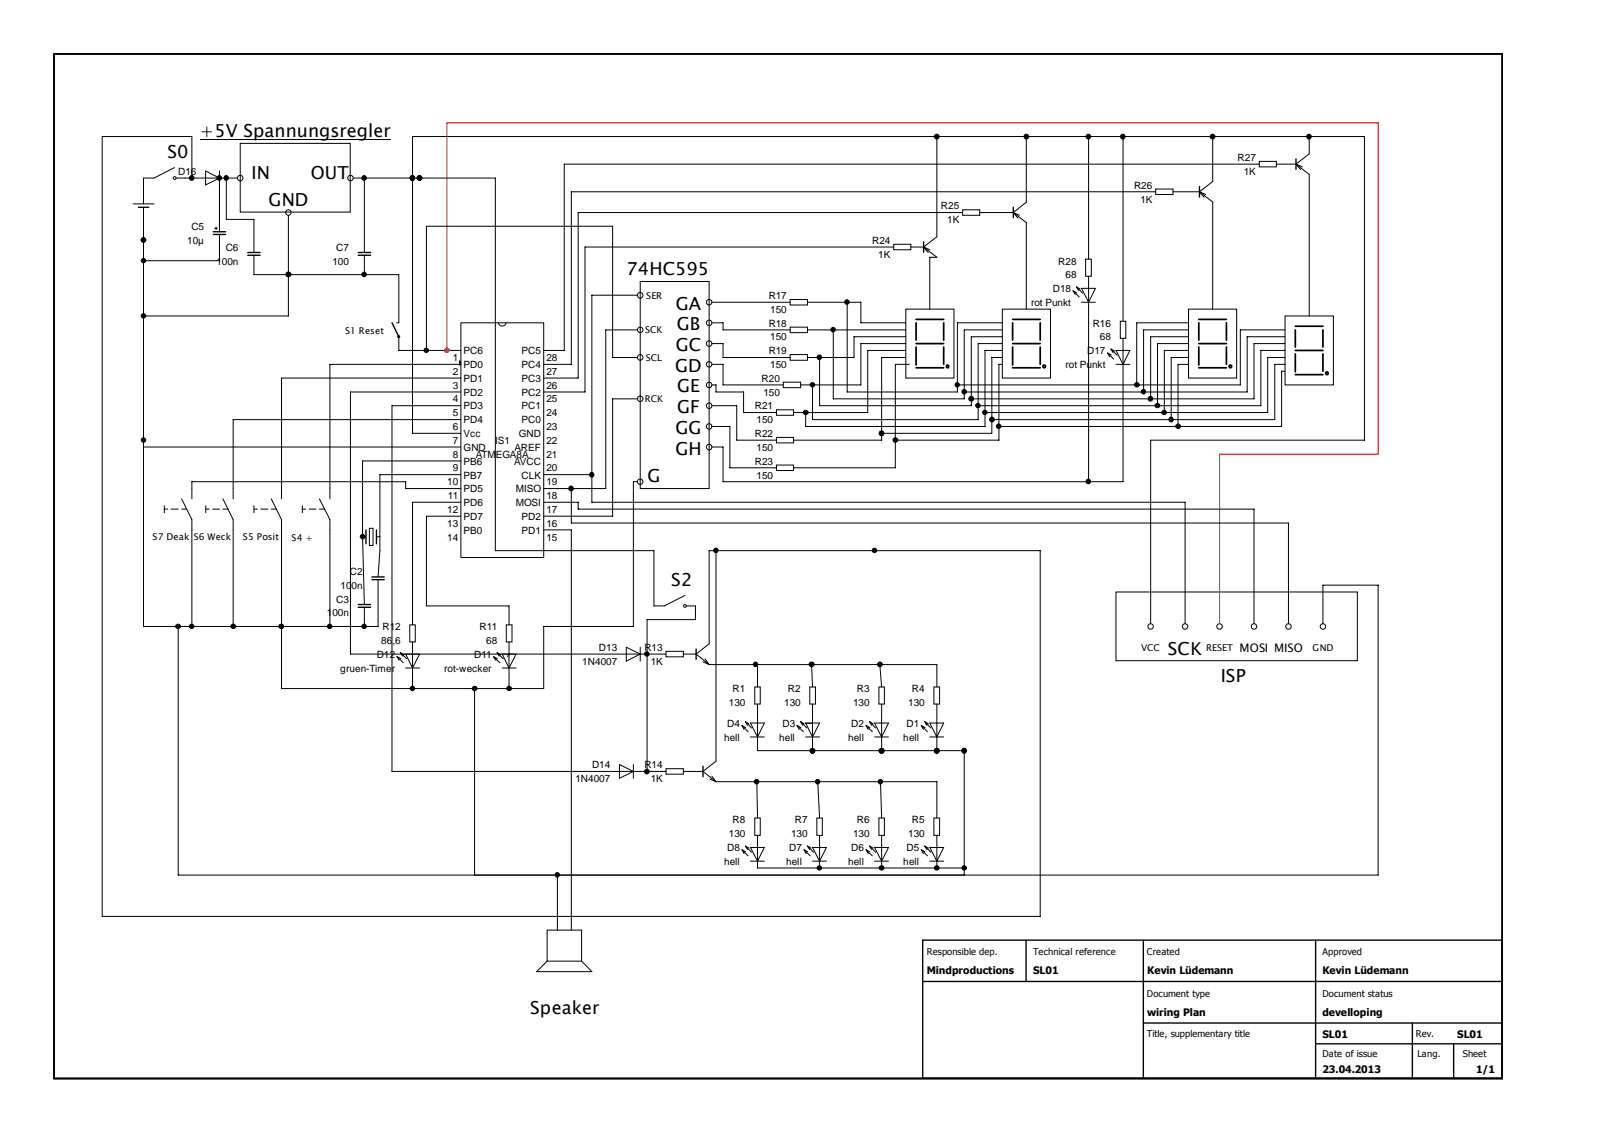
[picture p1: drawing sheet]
<svg xmlns="http://www.w3.org/2000/svg" width="297mm" height="210mm" viewBox="0 0 297 210" stroke-linecap="round" stroke-linejoin="round" font-family="sans-serif">
<g fill="none" stroke="#000" stroke-width=".19">
<path d="M24.7 37.8h3.9M37.1 25.8h35.4M38.1 33h2.6M38.1 31.7l2.6 1.3-2.6 1.3zM40.7 31.7v2.6M44.6 26.6h20.4v12.7h-20.4zM76.5 33v-7.7h176.6v56.3h-39.6v34.1M173.8 25.3v18.6l-2.4 1.9M178.6 38.9h3.2v1h-3.2zM178.6 39.4h-71.3v30.7h-6.4M181.8 39.4h6.2M188 39.4l2.5 1.9"/>
<path d="M188 39.4l.8 1M188 39.4l1.1 .5M190.4 25.3v12.2M190.5 37.5l-2.5 1.9M208.4 25.3v34.3M214.4 35.1h3.2v1h-3.2zM214.4 35.6h-108.4v32h-5.1M217.6 35.6h4.9M222.5 35.6l2.5 1.9v19.8M222.5 35.6l.9 1M222.5 35.6l1.2 .5M225 25.3v8.4l-2.5 1.9"/>
<path d="M233.6 29.9h3.2v1h-3.2zM233.6 30.4h-128.9v34.6h-3.8M236.8 30.4h3.6M240.4 30.4l2.5 1.9v26.3M240.4 30.4l.9 1.1M240.4 30.4l1.2 .5M242.9 25.3v3.2l-2.5 1.9M26.6 44.5v71.7h43.5v-8.7M39.8 42.3h.5M40.1 42.1v.5M73.6 59.9h.4M85.5 59.9h15.4v43.5h-15.4z"/>
<path d="M92.5 59.9a.71 .71 0 0 0 .7 .6 .71 .71 0 0 0 .7-.6M118.3 54.7h-8.5v38.4h110.1v22.6M118.8 52.2h12.8v38.4h-12.8zM132.1 59.9h2.1v1.3h12.4M132.1 56h14.5M146.6 55.5h3.2v1.1h-3.2zM149.8 56h9.9v3.9h8.4M157.2 56v16.7h20.4v-12.8h8.4M165.8 45.3h3.2v1h-3.2zM165.8 45.8h-57.3v26.9h-7.6M168.1 57.3h8.9v12.8h-8.9zM169 45.8h2.4"/>
<path d="M171.4 45.8l2.4 1.9h-1.3v9.6M171.4 45.8l.8 1M171.4 45.8l1.1 .5M186 57.3h8.9v12.8h-8.9zM190.4 41.3v16M207.9 59.6h1v3.1h-1zM220.5 57.3h8.9v12.8h-8.9zM220.5 59.9h-9.6v11.5M238.4 58.6h9v12.8h-9zM73.8 62.3h.3v.3h-.3zM74 62.4v2.6h11.5M85.3 67.7v-.8l.2 .7h-24.3v24.9"/>
<path d="M85.5 70.1h-33.3v22.4M85.5 77.8h-42.2v14.7M118.3 61.2h-5.9v29.4h-11.5M118.3 74h-4.6v21.7h-12.8M132.1 67.6h2.1v3.8h11.1M132.1 71.4h.7v1.3h5.2v3.8h6.1M132.1 63.7h2.1v2.6h12.4M132.1 75.2h4.6v6.4h7.4M132.1 79.1h3.3v7.6h8.7M144.1 76h3.1v1h-3.1zM145.3 70.9h3.2v1h-3.2zM146.6 60.7h3.2v1h-3.2z"/>
<path d="M146.6 65.7h3.2v1.1h-3.2zM149.8 61.2h18.3M154.6 61.2v12.8h24.3v-12.8h7.1M168.1 65h-7.1v11.5h-13.8M168.1 66.3h-4.5v15.3h-16.4M168.1 63.7h-8.4v7.7h-11.2M168.1 62.4h-9.6v3.9h-8.7M168.7 67.6h-2.6v19.1h-18.9M186 65h-3.3v14.1h-33.2v-2.6M186 67.6h-.7v14h-19.2M186 63.7h-4.5v14.1h-30.8v-6.4M186 62.4h-5.8v12.8h-28.1v-8.9"/>
<path d="M186 66.3h-2v14h-20.4M205.5 65.4l1.1 1.2M205.5 65.4l.4 .8M205.5 65.4l.7 .4M206.1 64.7l1.2 1.2M206.1 64.7l.7 .4M206.1 64.7l.4 .7M207 65h2.6l-1.2 2.6zM207 67.6h2.6M208.4 62.7v26.6h-74.2v-6.4h-2.1M220.5 65h-4.5v11.5M220.5 67.6h-1.9v11.5"/>
<path d="M220.5 61.2h-8.3v11.5M220.5 66.3h-3.2v11.5M220.5 62.4h-7v11.6M220.5 63.7h-5.7v11.5M238.4 65h-4.5v10.2h-52.4M238.4 67.6h-1.9v10.2h-52.5M238.4 61.2h-8.3v10.2h-52.5M238.4 66.3h-3.2v10.2h-52.5M238.4 62.4h-7v10.3h-52.5M238.4 63.7h-5.7v10.3h-52.5M238.4 68.8h-.6v10.3h-52.5M26.6 82.9h58.9"/>
<path d="M30.5 94.4h.6M30.5 93.8v1.3M31.7 94.4h1.4M33.7 94.4h.9M33.7 92.5l1.9 3.9v19.8M38.2 94.4h.6M38.2 93.8v1.3M39.5 94.4h1.2M41.4 94.4h.9M41.4 92.5l1.9 3.9v19.8M47.1 94.4h.6M47.1 93.8v1.3"/>
<path d="M48.4 94.4h1.3M50.3 94.4h1M56.1 94.4h.6M56.1 93.8v1.3M57.4 94.4h1.2M59.3 92.5l1.9 3.9v19.8M59.3 94.4h.9M67.3 99.5h.6M67.3 99.5l.3 12.6M68.5 98h.7v3.1h-.7zM69.8 99.5h.7M85.5 85.5h-18.2v14"/>
<path d="M85.5 88h-15v14.1l-.4 4.9M85.5 90.6h-10.2v-1.3h-39.7v3.2M85.5 95.7h-6.4v16.7h15.3v3.5M85.5 93.1h-9v22.8M100.9 88h8.9M118.3 89.3h-.8v26.9h-16.6v11.5h-48.7v-31.3l-1.9-3.9M144.1 81.1h3.1v1h-3.1zM144.1 86.2h3.1v1h-3.1zM67.6 112.6v3.6M76 115.9h1v3.1h-1zM76.5 119v8.7M93.9 115.9h1.1v3.1h-1.1z"/>
<path d="M94.4 119v8.7M131.6 119.4l-2.4 1.9 2.4 1.9M132.8 102.1v39l-2.4 1.9 2.4 1.9M207 109.8h44.8v12.7h-44.8zM73.7 121.8l1.1 1.1M73.7 121.8l.3 .6M73.7 121.8l.7 .3M74.3 121l1.2 1.2M74.3 121l.7 .4M74.3 121l.4 .7M75.3 121.3h2.5l-1.3 2.6zM75.3 123.9h2.5"/>
<path d="M91.6 121.8l1.1 1.1M91.6 121.8l.4 .6M91.6 121.8l.7 .3M92.2 121l1.2 1.2M92.2 121l.7 .4M92.2 121l.4 .7M93.2 121.3h2.6l-1.4 2.6zM93.2 123.9h2.6M94.4 121.3l-.3 .5M116.2 121.3h2.6M116.2 120l2.6 1.3-2.6 1.3zM118.8 120v2.6"/>
<path d="M123.6 120.8h3.2v1h-3.2zM130.4 122.7l1.2 .5M130.8 122.2l.8 1M131.6 123.2h42.2v4.2M137.7 134.5l1.1 1.2M137.7 134.5l.3 .8M137.7 134.5l.6 .4M138.3 133.8l1.1 1.2M138.3 133.8l.7 .4M138.3 133.8l.4 .7M139.2 134.1h2.6l-1.3 2.6zM139.2 136.7h2.6"/>
<path d="M140 127.4h1.1v3.2h-1.1zM140.2 123.2l.3 .4v3.8M140.5 130.6v6.1M147.9 134.5l1.2 1.2M147.9 134.5l.4 .8M147.9 134.5l.7 .4M148.5 133.8l1.2 1.2M148.5 133.8l.7 .4M148.5 133.8l.4 .7M149.5 134.1h2.6l-1.4 2.6zM149.5 136.7h2.6M149.5 134.1h1.2"/>
<path d="M150.2 127.4h1.1v3.2h-1.1zM150.6 123.2l.1 4.2M150.7 130.6v8.6M160.7 134.5l1.1 1.2M160.7 134.5l.4 .8M160.7 134.5l.7 .4M161.3 133.8l1.2 1.2M161.3 133.8l.7 .4M161.3 133.8l.4 .7M162.3 134.1h2.5l-1.2 2.6zM162.3 136.7h2.5M163.1 127.4h1v3.2h-1z"/>
<path d="M163.2 123.2l.4 4.2M163.6 130.6v8.6M170.9 134.5l1.2 1.2M170.9 134.5l.4 .8M170.9 134.5l.7 .4M171.6 133.8l1.1 1.2M171.6 133.8l.7 .4M171.6 133.8l.4 .7M172.5 134.1h2.6l-1.3 2.6zM172.5 136.7h2.6M173.3 127.4h1v3.2h-1zM173.8 130.6v8.6"/>
<path d="M178.9 139.2v21.8h-38.4v-6.1M114.9 143h2.6M114.9 141.8l2.6 1.2-2.6 1.3zM117.5 141.8v2.5M123.6 142.5h3.2v1.1h-3.2zM131.7 144.4l1.1 .5M132.1 143.9l.7 1M132.8 144.9h41v6.8M137.7 157.6l1.1 1.1M137.7 157.6l.3 .7M137.7 157.6l.6 .3M138.3 156.9l1.1 1.1"/>
<path d="M138.3 156.9l.7 .4M138.3 156.9l.4 .6M139.2 157.1h2.6l-1.3 2.6zM139.2 159.7h2.6M140 151.7h1.1v3.2h-1.1zM140.4 144.9l.1 6.8M149.2 157.6l1.1 1.1M149.2 157.6l.4 .7M149.2 157.6l.7 .3M149.8 156.9l1.2 1.1M149.8 156.9l.7 .4M149.8 156.9l.4 .6"/>
<path d="M150.7 157.1h2.6l-1.2 2.6zM150.7 159.7h2.6M151.5 151.7h1.1v3.2h-1.1zM151.7 144.9l.4 6.8M152.1 154.9v6.1M160.7 157.6l1.1 1.1M160.7 157.6l.4 .7M160.7 157.6l.7 .3M161.3 156.9l1.2 1.1M161.3 156.9l.7 .4M161.3 156.9l.4 .6M162.3 157.1h2.5l-1.2 2.6z"/>
<path d="M162.3 159.7h2.5M163.1 151.7h1v3.2h-1zM163.4 144.9l.2 6.8M163.6 154.9v6.1M170.9 157.6l1.2 1.1M170.9 157.6l.4 .7M170.9 157.6l.7 .3M171.6 156.9l1.1 1.1M171.6 156.9l.7 .4M171.6 156.9l.4 .6M172.5 157.1h2.6l-1.3 2.6zM172.5 159.7h2.6"/>
<path d="M173.3 151.7h1v3.2h-1zM173.8 154.9v6.1"/>
<circle cx="44.6" cy="33" r=".51"/>
<circle cx="53.5" cy="39.4" r=".51"/>
<circle cx="65" cy="33" r=".51"/>
<circle cx="76.5" cy="33" r=".42"/>
<circle cx="173.8" cy="25.3" r=".44"/>
<circle cx="190.4" cy="25.3" r=".44"/>
<circle cx="208.3" cy="25.3" r=".44"/>
<circle cx="225" cy="25.3" r=".44"/>
<circle cx="242.9" cy="25.3" r=".43"/>
<circle cx="26.6" cy="44.5" r=".42"/>
<circle cx="118.8" cy="54.7" r=".51"/>
<circle cx="131.6" cy="56" r=".51"/>
<circle cx="131.6" cy="59.9" r=".51"/>
<circle cx="157.1" cy="56" r=".42"/>
<circle cx="118.8" cy="61.2" r=".5"/>
<circle cx="118.8" cy="66.3" r=".52"/>
<circle cx="118.8" cy="74" r=".5"/>
<circle cx="131.6" cy="63.7" r=".51"/>
<circle cx="131.6" cy="71.4" r=".51"/>
<circle cx="131.6" cy="67.6" r=".51"/>
<circle cx="131.6" cy="79.1" r=".51"/>
<circle cx="131.6" cy="75.2" r=".51"/>
<circle cx="149.5" cy="76.5" r=".43"/>
<circle cx="150.8" cy="71.4" r=".42"/>
<circle cx="152" cy="66.2" r=".43"/>
<circle cx="154.6" cy="61.1" r=".42"/>
<circle cx="177.6" cy="71.4" r=".41"/>
<circle cx="178.9" cy="72.6" r=".43"/>
<circle cx="180.2" cy="73.9" r=".44"/>
<circle cx="181.4" cy="75.2" r=".41"/>
<circle cx="182.7" cy="76.5" r=".41"/>
<circle cx="184" cy="77.8" r=".44"/>
<circle cx="185.3" cy="79" r=".42"/>
<circle cx="210.9" cy="71.4" r=".43"/>
<circle cx="212.1" cy="72.6" r=".41"/>
<circle cx="213.4" cy="73.9" r=".44"/>
<circle cx="214.8" cy="75.2" r=".42"/>
<circle cx="216" cy="76.5" r=".41"/>
<circle cx="217.3" cy="77.8" r=".42"/>
<circle cx="218.6" cy="79" r=".43"/>
<circle cx="26.6" cy="81.6" r=".42"/>
<circle cx="67.3" cy="99.5" r=".43"/>
<circle cx="109.8" cy="88" r=".43"/>
<circle cx="118.8" cy="89.3" r=".5"/>
<circle cx="131.6" cy="82.9" r=".52"/>
<circle cx="163.5" cy="80.3" r=".45"/>
<circle cx="166.1" cy="81.6" r=".43"/>
<circle cx="35.6" cy="116.1" r=".41"/>
<circle cx="43.3" cy="116.1" r=".43"/>
<circle cx="52.2" cy="116.1" r=".41"/>
<circle cx="61.2" cy="116.1" r=".42"/>
<circle cx="67.6" cy="116.1" r=".41"/>
<circle cx="132.8" cy="102.1" r=".41"/>
<circle cx="213.5" cy="116.2" r=".51"/>
<circle cx="219.9" cy="116.2" r=".51"/>
<circle cx="226.3" cy="116.2" r=".51"/>
<circle cx="232.7" cy="116.2" r=".51"/>
<circle cx="239.1" cy="116.2" r=".51"/>
<circle cx="245.4" cy="116.2" r=".51"/>
<circle cx="76.5" cy="127.7" r=".4"/>
<circle cx="94.5" cy="127.7" r=".42"/>
<circle cx="140.2" cy="123.2" r=".42"/>
<circle cx="150.6" cy="123.2" r=".45"/>
<circle cx="150.7" cy="139.2" r=".44"/>
<circle cx="163.3" cy="123.2" r=".44"/>
<circle cx="163.6" cy="139.2" r=".44"/>
<circle cx="173.8" cy="139.2" r=".44"/>
<circle cx="178.9" cy="139.2" r=".44"/>
<circle cx="140.4" cy="144.9" r=".43"/>
<circle cx="151.7" cy="144.9" r=".42"/>
<circle cx="163.3" cy="144.9" r=".42"/>
<circle cx="152" cy="160.9" r=".42"/>
<circle cx="163.6" cy="160.9" r=".42"/>
<circle cx="173.8" cy="160.9" r=".42"/>
</g>
<g fill="none" stroke="#000" stroke-width=".26">
<path d="M25.7 38.4h1.9M188 38.4v1.9M222.5 34.6v1.9M240.4 29.5v1.9M39.6 43h2.3M39.6 43.5h2.3M46 46.8h2.3M46 47.3h2.3M66.5 46.8h2.2M66.5 47.3h2.2M72.7 59.9l1.3 2.5M171.4 44.8v2"/>
<path d="M67.9 98.3v2.5M69.8 98.3v2.5M66.5 112.6h2.2M66.5 112.1h2.2M69 107.5h2.3M69 107h2.3M129.2 120.4v1.9M130.4 142.1v1.9"/>
</g>
<g fill="#000">
<circle cx="76.5" cy="33" r=".42"/>
<circle cx="173.8" cy="25.3" r=".44"/>
<circle cx="190.4" cy="25.3" r=".44"/>
<circle cx="208.3" cy="25.3" r=".44"/>
<circle cx="225" cy="25.3" r=".44"/>
<circle cx="242.9" cy="25.3" r=".43"/>
<circle cx="26.6" cy="44.5" r=".42"/>
<circle cx="157.1" cy="56" r=".42"/>
<circle cx="149.5" cy="76.5" r=".43"/>
<circle cx="150.8" cy="71.4" r=".42"/>
<circle cx="152" cy="66.2" r=".43"/>
<circle cx="154.6" cy="61.1" r=".42"/>
<circle cx="177.6" cy="71.4" r=".41"/>
<circle cx="178.9" cy="72.6" r=".43"/>
<circle cx="180.2" cy="73.9" r=".44"/>
<circle cx="181.4" cy="75.2" r=".41"/>
<circle cx="182.7" cy="76.5" r=".41"/>
<circle cx="184" cy="77.8" r=".44"/>
<circle cx="185.3" cy="79" r=".42"/>
<circle cx="210.9" cy="71.4" r=".43"/>
<circle cx="212.1" cy="72.6" r=".41"/>
<circle cx="213.4" cy="73.9" r=".44"/>
<circle cx="214.8" cy="75.2" r=".42"/>
<circle cx="216" cy="76.5" r=".41"/>
<circle cx="217.3" cy="77.8" r=".42"/>
<circle cx="218.6" cy="79" r=".43"/>
<circle cx="26.6" cy="81.6" r=".42"/>
<circle cx="67.3" cy="99.5" r=".43"/>
<circle cx="109.8" cy="88" r=".43"/>
<circle cx="163.5" cy="80.3" r=".45"/>
<circle cx="166.1" cy="81.6" r=".43"/>
<circle cx="35.6" cy="116.1" r=".41"/>
<circle cx="43.3" cy="116.1" r=".43"/>
<circle cx="52.2" cy="116.1" r=".41"/>
<circle cx="61.2" cy="116.1" r=".42"/>
<circle cx="67.6" cy="116.1" r=".41"/>
<circle cx="132.8" cy="102.1" r=".41"/>
<circle cx="76.5" cy="127.7" r=".4"/>
<circle cx="94.5" cy="127.7" r=".42"/>
<circle cx="140.2" cy="123.2" r=".42"/>
<circle cx="150.6" cy="123.2" r=".45"/>
<circle cx="150.7" cy="139.2" r=".44"/>
<circle cx="163.3" cy="123.2" r=".44"/>
<circle cx="163.6" cy="139.2" r=".44"/>
<circle cx="173.8" cy="139.2" r=".44"/>
<circle cx="178.9" cy="139.2" r=".44"/>
<circle cx="140.4" cy="144.9" r=".43"/>
<circle cx="151.7" cy="144.9" r=".42"/>
<circle cx="163.3" cy="144.9" r=".42"/>
<circle cx="152" cy="160.9" r=".42"/>
<circle cx="163.6" cy="160.9" r=".42"/>
<circle cx="173.8" cy="160.9" r=".42"/>
</g>
<g fill="none" stroke="#000" stroke-width=".32">
<path d="M170 59.2h5.1M170 59.9v3.2M175.1 59.9v3.2M187.9 59.2h5.1M187.9 59.9v3.2M193 59.9v3.2M222.4 59.2h5.1M222.4 59.9v3.2M227.5 59.9v3.2M170 63.7h5.1M170 68.2h5.1M170 64.3v3.4"/>
<path d="M175.1 64.3v3.3M175.7 67.8h.3v.3h-.3zM187.9 63.7h5.1M187.9 68.2h5.1M187.9 64.3v3.4M193 64.3v3.3M193.6 67.8h.3v.3h-.3zM222.4 63.7h5.1M222.4 68.2h5.1M222.4 64.3v3.4M227.5 64.3v3.3M228.1 67.8h.4l-.1 .3h-.3z"/>
<path d="M240.3 60.5h5.1M240.3 65h5.1M240.3 69.5h5.1M240.3 61.2v3.1M240.3 65.6v3.4M245.4 61.2v3.1M245.4 65.6v3.2"/>
<circle cx="246.2" cy="69.2" r=".24"/>
</g>
<path d="M82.9 65v-42.2h172.8v61.4h-29.4v31.5" fill="none" stroke="#f00" stroke-width=".19"/>
<circle cx="82.9" cy="65" r=".42" fill="#f00"/>
<circle cx="82.9" cy="65" r=".42" fill="none" stroke="#f00" stroke-width=".19"/>
<g fill="none" stroke="#000" stroke-width=".19">
<path d="M26.6 38.4v6.1M32.4 31.1l-3.8 1.9h-2v4.8M32.7 33h5.5M35.6 33v-7.7h-16.6v144.6h174v-67.8h-61.4v17.3M42 33v7.7h5.1v6.1M44.1 33h-3.4v10M53.5 39.9v18.7h-26.9M65.5 33h26.4v69.1h29.4v10.3h2l3.8-2M67.6 33v13.8M76.5 33v47.3h9M202 25.3v22.7M40.7 43.5v4.8h-14.1"/>
<path d="M47.1 47.3v3.6h26.9v9M67.6 47.3v3.6M199.1 53.9l1.1 1.2M199.1 53.9l.4 .7M199.1 53.9l.7 .4M199.7 53.2l1.2 1.2M199.7 53.2l.7 .4M199.7 53.2l.4 .6M200.7 53.5h2.5l-1.2 2.5zM200.7 56h2.5M201.4 48h1.1v3.2h-1.1zM202 51.2h.1"/>
<path d="M202 51.2v38.1M79.1 65v-23h34.6v24.3h4.6M85.5 72.7h-20.5v48.6h51.2M85.5 75.2h-12.8v67.8h42.2M100.9 93.1h6.4v1.3h125.4v21.3M100.9 98.3h5.1v74.2M106 90.6v6.4h133.1v18.7M127.3 112.4h1.7v2.5h-8.9v28.1M245.4 115.7v-7.2h10.3v53.8h-222.6v-46.1M88 127.7v34.6M118.8 121.3h4.8M126.8 121.3h2.4"/>
<path d="M140.5 136.7v2.5h38.4M117.5 143h6.1M126.8 143h3.6M101.5 172.5h6.4v5.7h-6.4zM101.5 178.2l-1.9 2h10.2l-1.9-2M103.4 162.3v10.2M178.9 161v1.3"/>
<circle cx="32.4" cy="33" r=".27"/>
<circle cx="35.6" cy="33" r=".43"/>
<circle cx="40.7" cy="33" r=".43"/>
<circle cx="41.9" cy="33" r=".43"/>
<circle cx="67.6" cy="33" r=".43"/>
<circle cx="76.5" cy="33" r=".42"/>
<circle cx="77.8" cy="33" r=".44"/>
<circle cx="201.9" cy="25.3" r=".44"/>
<circle cx="26.6" cy="44.5" r=".42"/>
<circle cx="26.6" cy="48.3" r=".42"/>
<circle cx="26.6" cy="58.6" r=".42"/>
<circle cx="53.5" cy="50.9" r=".44"/>
<circle cx="67.6" cy="50.9" r=".42"/>
<circle cx="79.1" cy="65" r=".41"/>
<circle cx="105.9" cy="90.6" r=".44"/>
<circle cx="201.9" cy="89.3" r=".43"/>
<circle cx="33.1" cy="116.1" r=".42"/>
<circle cx="127.1" cy="112.4" r=".26"/>
<circle cx="162.3" cy="102.1" r=".42"/>
<circle cx="88.1" cy="127.7" r=".43"/>
<circle cx="120" cy="121.3" r=".41"/>
<circle cx="150.7" cy="139.2" r=".44"/>
<circle cx="163.6" cy="139.2" r=".44"/>
<circle cx="173.8" cy="139.2" r=".44"/>
<circle cx="178.9" cy="139.2" r=".44"/>
<circle cx="120" cy="143.1" r=".43"/>
<circle cx="103.4" cy="162.2" r=".42"/>
<circle cx="178.9" cy="160.9" r=".42"/>
</g>
<g fill="#000">
<circle cx="35.6" cy="33" r=".43"/>
<circle cx="40.7" cy="33" r=".43"/>
<circle cx="41.9" cy="33" r=".43"/>
<circle cx="67.6" cy="33" r=".43"/>
<circle cx="76.5" cy="33" r=".42"/>
<circle cx="77.8" cy="33" r=".44"/>
<circle cx="201.9" cy="25.3" r=".44"/>
<circle cx="26.6" cy="44.5" r=".42"/>
<circle cx="26.6" cy="48.3" r=".42"/>
<circle cx="26.6" cy="58.6" r=".42"/>
<circle cx="53.5" cy="50.9" r=".44"/>
<circle cx="67.6" cy="50.9" r=".42"/>
<circle cx="79.1" cy="65" r=".41"/>
<circle cx="105.9" cy="90.6" r=".44"/>
<circle cx="201.9" cy="89.3" r=".43"/>
<circle cx="33.1" cy="116.1" r=".42"/>
<circle cx="162.3" cy="102.1" r=".42"/>
<circle cx="88.1" cy="127.7" r=".43"/>
<circle cx="120" cy="121.3" r=".41"/>
<circle cx="150.7" cy="139.2" r=".44"/>
<circle cx="163.6" cy="139.2" r=".44"/>
<circle cx="173.8" cy="139.2" r=".44"/>
<circle cx="178.9" cy="139.2" r=".44"/>
<circle cx="120" cy="143.1" r=".43"/>
<circle cx="103.4" cy="162.2" r=".42"/>
<circle cx="178.9" cy="160.9" r=".42"/>
</g>
<path d="M10 10h268.7v190h-268.7z" fill="none" stroke="#000" stroke-width=".32"/>
<path d="M171.2 174.3h107.5v25.6h-107.5zM190.4 174.3v7.7M212.1 174.3v25.6M244.1 174.3v25.6M171.2 182h107.5M212.1 189.7h66.6M244.1 193.5h34.6M262 189.7v10.2M269.7 193.5v6.4" fill="none" stroke="#000" stroke-width=".26"/>
<g font-size="3.3">
<text x="31.1" y="29.3">S0</text>
<text x="37.1" y="25.4">+5V Spannungsregler</text>
<text x="46.7" y="33.1">IN</text>
<text x="57.7" y="33.1">OUT</text>
<text x="49.8" y="38.2">GND</text>
<text x="116.2" y="51.1">74HC595</text>
<text x="125.4" y="57.4">GA</text>
<text x="125.4" y="65.1">GC</text>
<text x="125.6" y="61.3">GB</text>
<text x="125.3" y="68.9">GD</text>
<text x="125.6" y="72.8">GE</text>
<text x="125.6" y="76.6">GF</text>
<text x="125.3" y="80.4">GG</text>
<text x="120.1" y="89.4">G</text>
<text x="125.3" y="84.3">GH</text>
<text x="124.5" y="108.6">S2</text>
<text x="216.7" y="121.4">SCK</text>
<text x="226.5" y="126.5">ISP</text>
<text x="98.4" y="188">Speaker</text>
</g>
<text font-size="2.2" x="230" y="120.9">MOSI MISO</text>
<g font-size="1.9">
<text x="229.6" y="29.8">R27</text>
<text x="33.1" y="32.4">D16</text>
<text x="210.4" y="35">R26</text>
<text x="230.8" y="32.4">1K</text>
<text x="174.6" y="38.8">R25</text>
<text x="175.7" y="41.4">1K</text>
<text x="211.6" y="37.5">1K</text>
<text x="34.7" y="45.2">10µ</text>
<text x="35.5" y="42.7">C5</text>
<text x="41.9" y="46.5">C6</text>
<text x="62.4" y="46.5">C7</text>
<text x="161.8" y="45.2">R24</text>
<text x="162.9" y="47.8">1K</text>
<text x="40.2" y="49.1">100n</text>
<text x="61.7" y="49.1">100</text>
<text x="196.3" y="49.1">R28</text>
<text x="197.7" y="51.6">68</text>
<text x="142.6" y="55.5">R17</text>
<text x="142.9" y="58">150</text>
<text x="191.3" y="56.7">rot Punkt</text>
<text x="195.3" y="54.2">D18</text>
<text x="86" y="65.7">PC6</text>
<text x="96.8" y="65.7">PC5</text>
<text x="142.6" y="60.6">R18</text>
<text x="142.6" y="65.7">R19</text>
<text x="142.9" y="63.1">150</text>
<text x="201.7" y="65.7">D17</text>
<text x="202.7" y="60.6">R16</text>
<text x="204.1" y="63.1">68</text>
<text x="84" y="67">1</text>
<text x="84" y="69.5">2</text>
<text x="86" y="68.2">PD0</text>
<text x="86" y="70.8">PD1</text>
<text x="96.8" y="68.2">PC4</text>
<text x="96.8" y="70.8">PC3</text>
<text x="101.4" y="67">28</text>
<text x="101.4" y="69.5">27</text>
<text x="141.3" y="70.8">R20</text>
<text x="142.9" y="68.2">150</text>
<text x="197.7" y="68.2">rot Punkt</text>
<text x="84" y="72.1">3</text>
<text x="84" y="74.6">4</text>
<text x="84" y="77.2">5</text>
<text x="86" y="73.4">PD2</text>
<text x="86" y="75.9">PD3</text>
<text x="96.8" y="73.4">PC2</text>
<text x="96.8" y="75.9">PC1</text>
<text x="101.4" y="72.1">26</text>
<text x="101.4" y="74.6">25</text>
<text x="101.4" y="77.2">24</text>
<text x="140" y="75.9">R21</text>
<text x="141.6" y="73.4">150</text>
<text x="84" y="79.8">6</text>
<text x="84" y="82.3">7</text>
<text x="86" y="78.5">PD4</text>
<text x="86" y="81">Vcc</text>
<text x="86" y="83.6">GND</text>
<text x="91.9" y="82.3">IS1</text>
<text x="95.5" y="83.6">AREF</text>
<text x="96.3" y="81">GND</text>
<text x="96.8" y="78.5">PC0</text>
<text x="101.4" y="79.8">23</text>
<text x="101.4" y="82.3">22</text>
<text x="140" y="81">R22</text>
<text x="140.4" y="78.5">150</text>
<text x="140.4" y="83.6">150</text>
<text x="84" y="84.9">8</text>
<text x="84" y="87.4">9</text>
<text x="86" y="86.1">PB6</text>
<text x="86" y="88.7">PB7</text>
<text x="88.3" y="84.9">ATMEGA8A</text>
<text x="95.4" y="86.1">AVCC</text>
<text x="96.8" y="88.7">CLK</text>
<text x="101.4" y="84.9">21</text>
<text x="101.4" y="87.4">20</text>
<text x="140" y="86.1">R23</text>
<text x="140.4" y="88.7">150</text>
<text x="83" y="90">10</text>
<text x="83" y="95.1">12</text>
<text x="83.1" y="92.5">11</text>
<text x="86" y="91.3">PD5</text>
<text x="86" y="93.9">PD6</text>
<text x="95.7" y="91.3">MISO</text>
<text x="95.7" y="93.9">MOSI</text>
<text x="101.4" y="90">19</text>
<text x="101.4" y="92.5">18</text>
<text x="101.4" y="95.1">17</text>
<text x="83" y="97.7">13</text>
<text x="83" y="100.2">14</text>
<text x="86" y="96.4">PD7</text>
<text x="86" y="98.9">PB0</text>
<text x="96.8" y="96.4">PD2</text>
<text x="96.8" y="98.9">PD1</text>
<text x="101.4" y="97.7">16</text>
<text x="101.4" y="100.2">15</text>
<text x="64.9" y="106.6">C2</text>
<text x="62.4" y="111.8">C3</text>
<text x="63.2" y="109.2">100n</text>
<text x="60.6" y="114.3">100n</text>
<text x="70.7" y="119.4">86,6</text>
<text x="70.9" y="116.9">R12</text>
<text x="89" y="116.9">R11</text>
<text x="90.2" y="119.4">68</text>
<text x="63.1" y="124.5">gruen-Timer</text>
<text x="69.9" y="122">D12</text>
<text x="82.4" y="124.5">rot-wecker</text>
<text x="88" y="122">D11</text>
<text x="108" y="123.3">1N4007</text>
<text x="111.1" y="120.7">D13</text>
<text x="119.5" y="120.7">R13</text>
<text x="120.7" y="123.3">1K</text>
<text x="135.3" y="130.9">130</text>
<text x="135.9" y="128.4">R1</text>
<text x="145.5" y="130.9">130</text>
<text x="146.2" y="128.4">R2</text>
<text x="158.3" y="130.9">130</text>
<text x="159" y="128.4">R3</text>
<text x="168.5" y="130.9">130</text>
<text x="169.2" y="128.4">R4</text>
<text x="134.4" y="137.3">hell</text>
<text x="134.9" y="134.8">D4</text>
<text x="144.6" y="137.3">hell</text>
<text x="145.2" y="134.8">D3</text>
<text x="157.4" y="137.3">hell</text>
<text x="157.9" y="134.8">D2</text>
<text x="167.6" y="137.3">hell</text>
<text x="168.2" y="134.8">D1</text>
<text x="109.9" y="142.5">D14</text>
<text x="119.5" y="142.5">R14</text>
<text x="106.8" y="145">1N4007</text>
<text x="120.7" y="145">1K</text>
<text x="135.3" y="155.2">130</text>
<text x="135.9" y="152.7">R8</text>
<text x="146.8" y="155.2">130</text>
<text x="147.4" y="152.7">R7</text>
<text x="158.3" y="155.2">130</text>
<text x="159" y="152.7">R6</text>
<text x="168.5" y="155.2">130</text>
<text x="169.2" y="152.7">R5</text>
<text x="134.4" y="160.4">hell</text>
<text x="134.9" y="157.8">D8</text>
<text x="145.9" y="160.4">hell</text>
<text x="146.4" y="157.8">D7</text>
<text x="157.4" y="160.4">hell</text>
<text x="157.9" y="157.8">D6</text>
<text x="167.6" y="160.4">hell</text>
<text x="168.2" y="157.8">D5</text>
<text x="172" y="180.6">Mindproductions</text>
<text x="191.7" y="180.6">SL01</text>
<text x="212.8" y="180.6">Kevin Lüdemann</text>
<text x="245.4" y="180.6">Kevin Lüdemann</text>
<text x="212.8" y="188.4">wiring Plan</text>
<text x="245.4" y="188.4">develloping</text>
<text x="245.4" y="192.4">SL01</text>
<text x="270.4" y="192.4">SL01</text>
<text x="245.4" y="199">23.04.2013</text>
<text x="273.9" y="199">1/1</text>
</g>
<g font-size="1.7">
<text x="119.9" y="55.5">SER</text>
<text x="64" y="61.9">S1 Reset</text>
<text x="119.7" y="61.8">SCK</text>
<text x="119.8" y="66.9">SCL</text>
<text x="119.6" y="74.6">RCK</text>
<text x="28.3" y="100.2">S7 Deak</text>
<text x="35.9" y="100.2">S6 Weck</text>
<text x="45.1" y="100.2">S5 Posit</text>
<text x="54.1" y="100.3">S4 +</text>
<text x="211.7" y="120.7">VCC</text>
<text x="223.8" y="120.7">RESET</text>
<text x="243.5" y="120.7">GND</text>
<text x="172" y="177">Responsible dep.</text>
<text x="191.7" y="177">Technical reference</text>
<text x="212.8" y="177">Created</text>
<text x="245.4" y="177">Approved</text>
<text x="212.8" y="184.8">Document type</text>
<text x="245.4" y="184.8">Document status</text>
<text x="212.8" y="192.4">Title, supplementary title</text>
<text x="245.4" y="195.9">Date of issue</text>
<text x="262.7" y="192.4">Rev.</text>
<text x="263" y="195.9">Lang.</text>
<text x="271.4" y="195.9">Sheet</text>
</g>
</svg>
